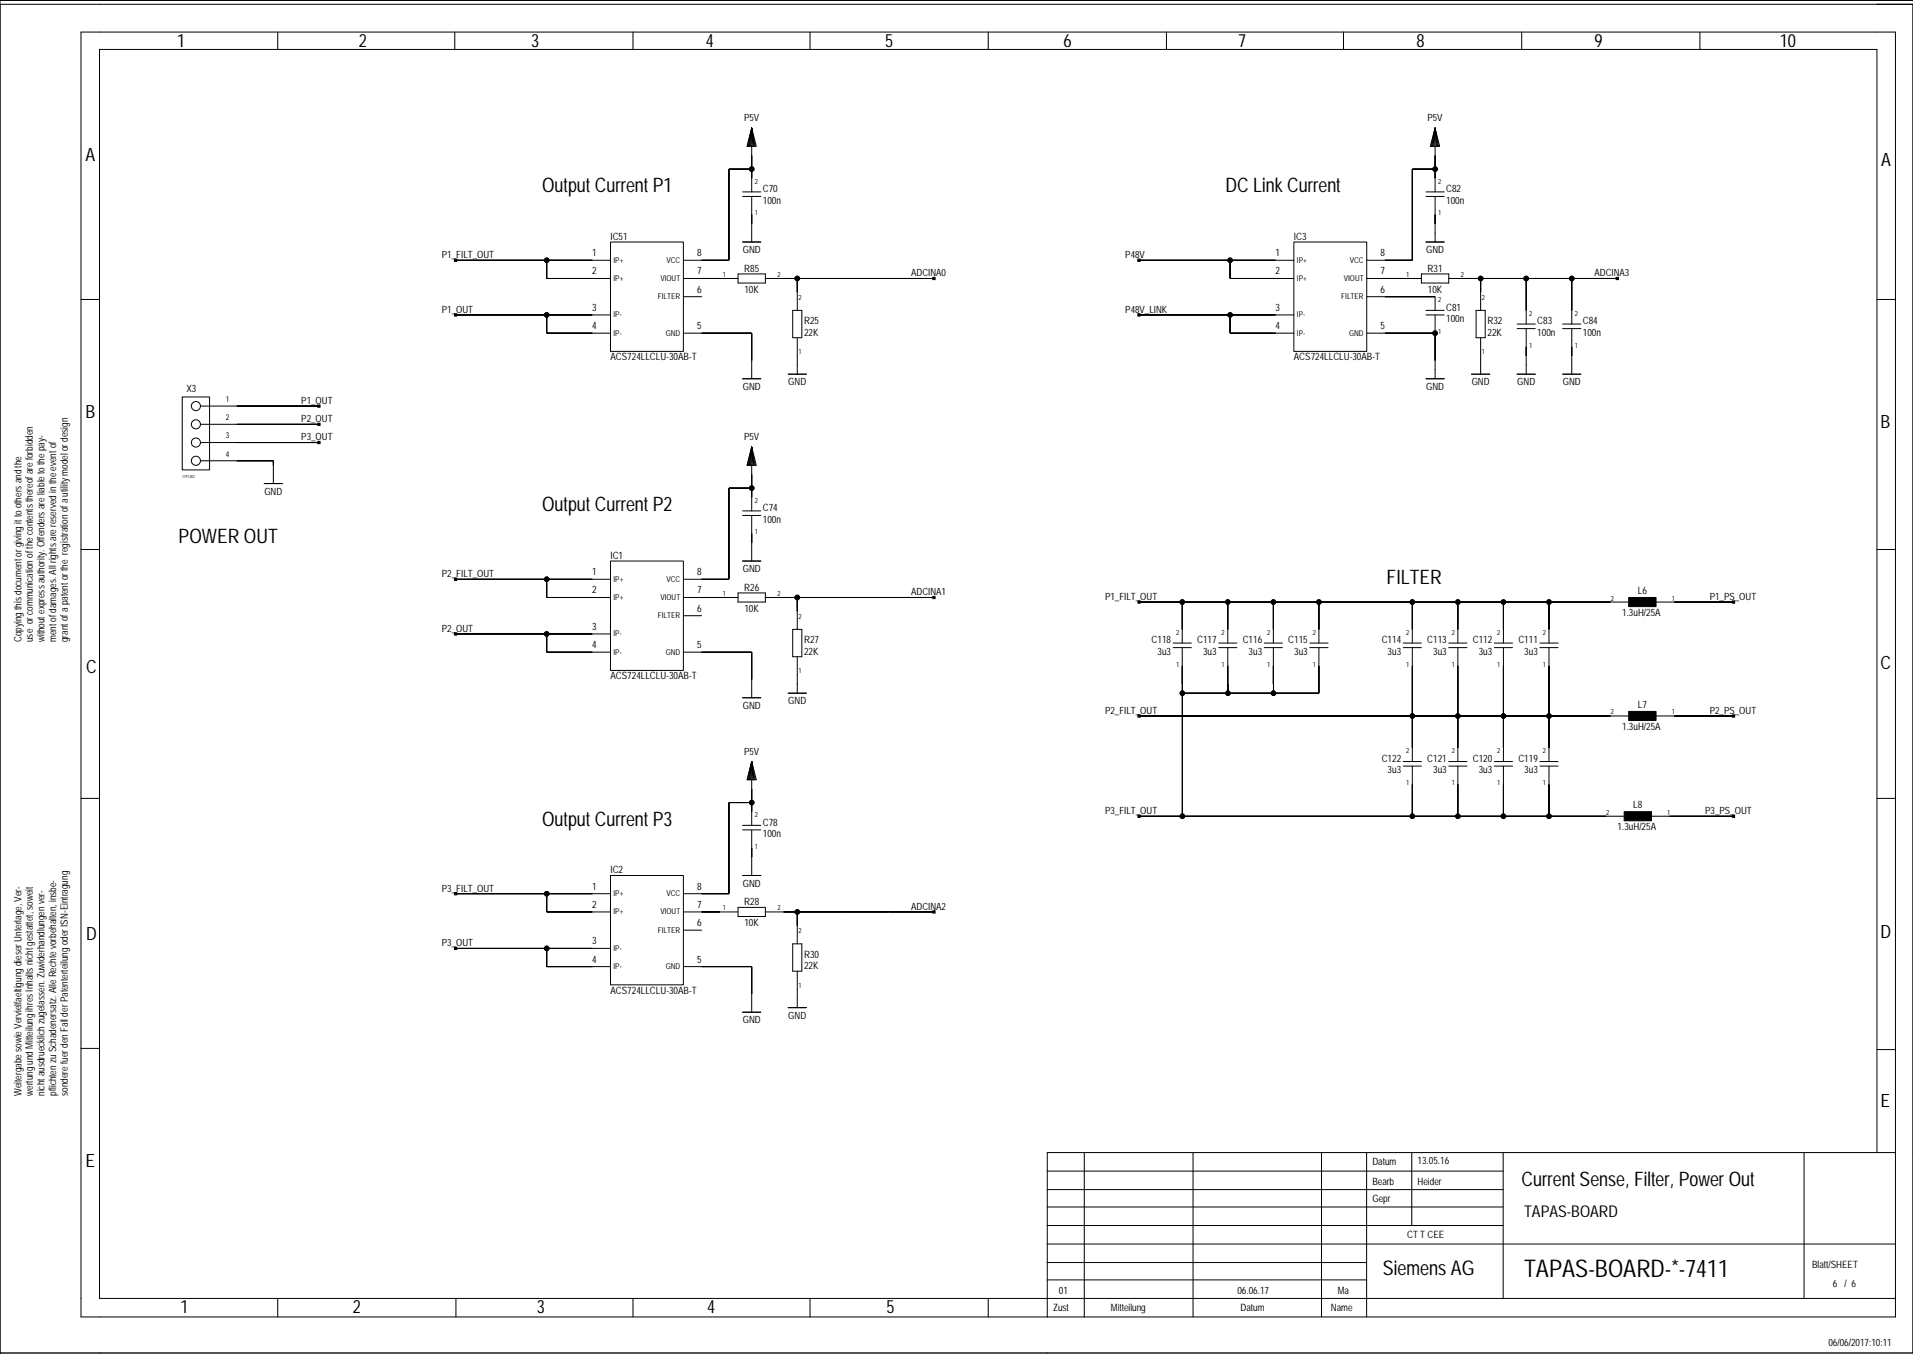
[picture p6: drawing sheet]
<svg xmlns="http://www.w3.org/2000/svg" width="420mm" height="297mm" viewBox="0 0 420 297" stroke-linecap="round" stroke-linejoin="round" font-family="sans-serif">
<g fill="none" stroke="#000" stroke-width=".22">
<path d="M17.8 7h398.2v281.9h-398.2zM60.9 7v3.8M99.8 7v3.8M138.9 7v3.8M177.8 7v3.8M216.9 7v3.8M256 7v3.8M294.8 7v3.8M333.9 7v3.8M373 7v3.8M411.9 .9h7.9v295.9h-419.8v-295.9h419.8M419.9 .1h-419.9v296.9h419.9"/>
<path d="M165 28.1l1 4h-2zM165 37.1h-5v20h-10M165 28.1v14M165 28.1l-1 4M165 28.1l-.8 4M165 28.1l-.5 4M165 28.1l-.3 4M165 28.1l.2 4M165 28.1l.5 4M165 28.1l.7 4M314.9 28.1l1 4h-2zM314.9 37.1h-5v20h-10"/>
<path d="M314.9 28.1v14M314.9 28.1l-1 4M314.9 28.1l-.7 4M314.9 28.1l-.5 4M314.9 28.1l-.2 4M314.9 28.1l.3 4M314.9 28.1l.5 4M314.9 28.1l.8 4M100 57.1h34M120 57.1v4h14M134 53.1h16v24h-16zM163 43.1h4"/>
<path d="M163 42.1h4M163 53.1h4M165 43.1v10M249.9 57.1h34M269.9 57.1v4h14M283.9 53.1h16v24h-16zM312.9 43.1h4M312.9 42.1h4M312.9 53.1h4M314.9 43.1v10M17.8 65.7h4M100 69.1h34"/>
<path d="M120 69.1v4h14M150 61.1h12M150 73.1h15v10M150 65.1h4M162 60.1h6v2h-6zM168 61.1h37M174 68.1h2v6h-2zM175 78.1h.1M175 61.1v7M175 74.1v8M249.9 69.1h34M269.9 69.1v4h14"/>
<path d="M299.9 61.1h12M299.9 73.1h15M299.9 65.1h15v3M311.9 60.1h6v2h-6zM312.9 69.1h4M312.9 68.1h4M314.9 73.1h.1M314.9 69.1v14M317.9 61.1h37M323.9 68.1h2v6h-2zM324.9 78.1h.1M324.9 61.1v7"/>
<path d="M324.9 74.1v8M332.9 72.1h4M332.9 71.1h4M334.9 61.1v10M334.9 72.1v10M342.9 72.1h4M342.9 71.1h4M344.9 61.1v10M344.9 72.1v10M411.9 65.7h4.1M40 87.1h6v16h-6zM44 97.1h26"/>
<path d="M44 93.1h26M44 89.1h26M163 83.1h4M165 98.1l1 4h-2zM165 98.1v14M165 98.1l-1 4M165 98.1l-.8 4M165 98.1l-.5 4M165 98.1l-.3 4M165 98.1l.2 4M165 98.1l.5 4M165 98.1l.7 4"/>
<path d="M173 82.1h4M312.9 83.1h4M322.9 82.1h4M332.9 82.1h4M342.9 82.1h4M44 101.1h16v5M58 106.1h4M163 113.1h4M163 112.1h4M165 113.1v10M165 107.1h-5v20h-10M17.8 120.5h4"/>
<path d="M100 127.1h34M100 139.1h34M120 127.1v4h14M120 139.1v4h14M134 123.1h16v24h-16zM150 131.1h12M150 135.1h4M162 130.1h6v2h-6zM163 123.1h4M168 131.1h37M174 138.1h2v6h-2zM175 131.1v7"/>
<path d="M250 132.1h107.4M259.4 132.1v9M269.4 132.1v9M279.4 132.1v9M289.4 132.1v9M309.9 132.1v9M319.9 132.1v9M329.9 132.1v9M339.9 132.1v9M363.4 132.1h17M411.9 120.5h4.1M150 143.1h15v10"/>
<path d="M163 153.1h4M173 152.1h4M175 148.1h.1M175 144.1v8M250 157.1h107.4M257.4 142.1h4M257.4 141.1h4M259.4 142.1l.1 37M259.4 150.1h.1M267.4 142.1h4M267.4 141.1h4M269.4 142.1l.1 10"/>
<path d="M277.4 142.1h4M277.4 141.1h4M279.4 142.1l.1 10M287.4 142.1h4M287.4 141.1h4M289.4 142.1v10h-29.9M307.9 142.1h4M307.9 141.1h4M309.9 142.1v25M317.9 142.1h4M317.9 141.1h4M319.9 142.1v25"/>
<path d="M327.9 142.1h4M327.9 141.1h4M329.9 142.1v25M337.9 142.1h4M337.9 141.1h4M339.9 142.1v25M363.4 157.1h17M17.8 175.1h4M165 167.1l1 4h-2zM165 167.1v14M165 176.1h-5v20h-10M165 167.1l-1 4"/>
<path d="M165 167.1l-.8 4M165 167.1l-.5 4M165 167.1l-.3 4M165 167.1l.2 4M165 167.1l.5 4M165 167.1l.7 4M250 179.1h106.4M307.9 168.1h4M307.9 167.1h4M309.9 168.1v11M317.9 168.1h4M317.9 167.1h4"/>
<path d="M319.9 168.1v11M327.9 168.1h4M327.9 167.1h4M329.9 168.1v11M337.9 168.1h4M337.9 167.1h4M339.9 168.1v11M362.4 179.1h18M411.9 175.1h4.1M100 196.1h34M120 196.1v4h14M134 192.1h16v24h-16z"/>
<path d="M162 199.1h6v2h-6zM163 182.1h4M163 181.1h4M163 192.1h4M165 182.1v10M100 208.1h34M120 208.1v4h14M150 212.1h15v10M150 200.1h12M150 204.1h4M168 200.1h37M174 207.1h2v6h-2z"/>
<path d="M175 217.1h.1M175 200.1v7M175 213.1v8M17.8 230h4M163 222.1h4M173 221.1h4M411.9 230.3h4.1M229.8 256.9h100.1M237.9 252.9v36M261.8 252.9v36M290 252.9v36M299.9 252.9v36"/>
<path d="M309.8 252.9v16M329.9 252.9v31.9M395.9 252.9v31.9M411.9 252.9v-242.1h-390.1v274h394.2M416 252.9h-186.2v36M229.8 277h70.1M229.8 272.9h186.2M229.8 268.9h100.1M229.8 264.8h100.1M229.8 261h100.1M60.9 284.8v4.1M100.1 284.8v4.1"/>
<path d="M138.9 284.8v4.1M177.8 284.8v4.1M216.9 284.8v4.1M229.8 280.8h70.1"/>
<circle cx="165" cy="37.1" r=".5"/>
<circle cx="314.9" cy="37.1" r=".5"/>
<circle cx="120" cy="57.1" r=".5"/>
<circle cx="269.9" cy="57.1" r=".5"/>
<circle cx="120" cy="69.1" r=".5"/>
<circle cx="175" cy="61.1" r=".5"/>
<circle cx="269.9" cy="69.1" r=".5"/>
<circle cx="314.9" cy="73.1" r=".5"/>
<circle cx="324.9" cy="61.1" r=".5"/>
<circle cx="334.9" cy="61.1" r=".5"/>
<circle cx="344.9" cy="61.1" r=".5"/>
<circle cx="43" cy="89.1" r="1"/>
<circle cx="43" cy="97.1" r="1"/>
<circle cx="43" cy="93.1" r="1"/>
<circle cx="43" cy="101.1" r="1"/>
<circle cx="165" cy="107.1" r=".5"/>
<circle cx="120" cy="127.1" r=".5"/>
<circle cx="120" cy="139.1" r=".5"/>
<circle cx="175" cy="131.1" r=".5"/>
<circle cx="259.4" cy="132.1" r=".5"/>
<circle cx="269.4" cy="132.1" r=".5"/>
<circle cx="279.4" cy="132.1" r=".5"/>
<circle cx="289.4" cy="132.1" r=".5"/>
<circle cx="309.9" cy="132.1" r=".5"/>
<circle cx="319.9" cy="132.1" r=".5"/>
<circle cx="329.9" cy="132.1" r=".5"/>
<circle cx="339.9" cy="132.1" r=".5"/>
<circle cx="259.5" cy="152.1" r=".5"/>
<circle cx="269.5" cy="152.1" r=".5"/>
<circle cx="279.5" cy="152.1" r=".5"/>
<circle cx="309.9" cy="157.1" r=".5"/>
<circle cx="319.9" cy="157.1" r=".5"/>
<circle cx="329.9" cy="157.1" r=".5"/>
<circle cx="339.9" cy="157.1" r=".5"/>
<circle cx="165" cy="176.1" r=".5"/>
<circle cx="259.5" cy="179.1" r=".5"/>
<circle cx="309.9" cy="179.1" r=".5"/>
<circle cx="319.9" cy="179.1" r=".5"/>
<circle cx="329.9" cy="179.1" r=".5"/>
<circle cx="339.9" cy="179.1" r=".5"/>
<circle cx="120" cy="196.1" r=".5"/>
<circle cx="120" cy="208.1" r=".5"/>
<circle cx="175" cy="200.1" r=".5"/>
</g>
<g fill="#000" stroke="#000" stroke-width=".22">
<path d="M160 37.1v20z" fill-rule="evenodd"/>
<path d="M165 34.1v3z" fill-rule="evenodd"/>
<path d="M160 37.1h5z" fill-rule="evenodd"/>
<path d="M165 37.1v2z" fill-rule="evenodd"/>
<path d="M309.9 37.1v20z" fill-rule="evenodd"/>
<path d="M309.9 37.1h5z" fill-rule="evenodd"/>
<path d="M314.9 37.1v2z" fill-rule="evenodd"/>
<path d="M314.9 34.1v3z" fill-rule="evenodd"/>
<path d="M99.7 56.8h.5v.5h-.5z" fill-rule="evenodd"/>
<path d="M120 57.1v4z" fill-rule="evenodd"/>
<path d="M100 57.1h20z" fill-rule="evenodd"/>
<path d="M120 57.1h10z" fill-rule="evenodd"/>
<path d="M154 57.1h6z" fill-rule="evenodd"/>
<path d="M165 47.1v2z" fill-rule="evenodd"/>
<path d="M249.7 56.8h.5v.5h-.5z" fill-rule="evenodd"/>
<path d="M249.9 57.1h20z" fill-rule="evenodd"/>
<path d="M269.9 57.1v4z" fill-rule="evenodd"/>
<path d="M269.9 57.1h10z" fill-rule="evenodd"/>
<path d="M303.9 57.1h6z" fill-rule="evenodd"/>
<path d="M314.9 47.1v2z" fill-rule="evenodd"/>
<path d="M99.7 68.8h.5v.5h-.5z" fill-rule="evenodd"/>
<path d="M120 69.1v4z" fill-rule="evenodd"/>
<path d="M100 69.1h20z" fill-rule="evenodd"/>
<path d="M120 61.1h10z" fill-rule="evenodd"/>
<path d="M120 73.1h10z" fill-rule="evenodd"/>
<path d="M120 69.1h10z" fill-rule="evenodd"/>
<path d="M154 61.1h4z" fill-rule="evenodd"/>
<path d="M154 73.1h11z" fill-rule="evenodd"/>
<path d="M165 73.1v6z" fill-rule="evenodd"/>
<path d="M172 61.1h3z" fill-rule="evenodd"/>
<path d="M175 61.1v3z" fill-rule="evenodd"/>
<path d="M175 61.1h10z" fill-rule="evenodd"/>
<path d="M185 61.1h10z" fill-rule="evenodd"/>
<path d="M204.7 60.8h.5v.5h-.5z" fill-rule="evenodd"/>
<path d="M195 61.1h10z" fill-rule="evenodd"/>
<path d="M249.7 68.8h.5v.5h-.5z" fill-rule="evenodd"/>
<path d="M249.9 69.1h20z" fill-rule="evenodd"/>
<path d="M269.9 69.1v4z" fill-rule="evenodd"/>
<path d="M269.9 61.1h10z" fill-rule="evenodd"/>
<path d="M269.9 73.1h10z" fill-rule="evenodd"/>
<path d="M269.9 69.1h10z" fill-rule="evenodd"/>
<path d="M303.9 61.1h4z" fill-rule="evenodd"/>
<path d="M303.9 65.1h11z" fill-rule="evenodd"/>
<path d="M303.9 73.1h11z" fill-rule="evenodd"/>
<path d="M314.9 73.1v6z" fill-rule="evenodd"/>
<path d="M324.9 61.1v3z" fill-rule="evenodd"/>
<path d="M321.9 61.1h3z" fill-rule="evenodd"/>
<path d="M334.9 61.1v7z" fill-rule="evenodd"/>
<path d="M324.9 61.1h10z" fill-rule="evenodd"/>
<path d="M334.9 76.1v2z" fill-rule="evenodd"/>
<path d="M344.9 61.1v7z" fill-rule="evenodd"/>
<path d="M334.9 61.1h10z" fill-rule="evenodd"/>
<path d="M344.9 76.1v2z" fill-rule="evenodd"/>
<path d="M354.7 60.8h.5v.5h-.5z" fill-rule="evenodd"/>
<path d="M344.9 61.1h10z" fill-rule="evenodd"/>
<path d="M69.7 88.8h.5v.5h-.5z" fill-rule="evenodd"/>
<path d="M69.7 92.8h.5v.5h-.5z" fill-rule="evenodd"/>
<path d="M69.7 96.8h.5v.5h-.5z" fill-rule="evenodd"/>
<path d="M52 89.1h18z" fill-rule="evenodd"/>
<path d="M52 93.1h18z" fill-rule="evenodd"/>
<path d="M52 97.1h18z" fill-rule="evenodd"/>
<path d="M60 101.1v1z" fill-rule="evenodd"/>
<path d="M52 101.1h8z" fill-rule="evenodd"/>
<path d="M160 107.1v20z" fill-rule="evenodd"/>
<path d="M165 117.1v2z" fill-rule="evenodd"/>
<path d="M160 107.1h5z" fill-rule="evenodd"/>
<path d="M165 107.1v2z" fill-rule="evenodd"/>
<path d="M165 104.1v3z" fill-rule="evenodd"/>
<path d="M99.7 126.8h.5v.5h-.5z" fill-rule="evenodd"/>
<path d="M99.7 138.8h.5v.5h-.5z" fill-rule="evenodd"/>
<path d="M100 127.1h20z" fill-rule="evenodd"/>
<path d="M120 127.1v4z" fill-rule="evenodd"/>
<path d="M100 139.1h20z" fill-rule="evenodd"/>
<path d="M120 139.1v4z" fill-rule="evenodd"/>
<path d="M120 131.1h10z" fill-rule="evenodd"/>
<path d="M120 127.1h10z" fill-rule="evenodd"/>
<path d="M120 139.1h10z" fill-rule="evenodd"/>
<path d="M154 131.1h4z" fill-rule="evenodd"/>
<path d="M154 127.1h6z" fill-rule="evenodd"/>
<path d="M175 131.1v3z" fill-rule="evenodd"/>
<path d="M172 131.1h3z" fill-rule="evenodd"/>
<path d="M175 131.1h10z" fill-rule="evenodd"/>
<path d="M185 131.1h10z" fill-rule="evenodd"/>
<path d="M204.7 130.8h.5v.5h-.5z" fill-rule="evenodd"/>
<path d="M195 131.1h10z" fill-rule="evenodd"/>
<path d="M249.7 131.8h.5v.5h-.5z" fill-rule="evenodd"/>
<path d="M259.4 132.1v6z" fill-rule="evenodd"/>
<path d="M250 132.1h9.4z" fill-rule="evenodd"/>
<path d="M269.4 132.1v6z" fill-rule="evenodd"/>
<path d="M259.4 132.1h10z" fill-rule="evenodd"/>
<path d="M279.4 132.1v6z" fill-rule="evenodd"/>
<path d="M269.4 132.1h10z" fill-rule="evenodd"/>
<path d="M279.4 132.1h10z" fill-rule="evenodd"/>
<path d="M289.4 132.1v6z" fill-rule="evenodd"/>
<path d="M309.9 132.1v6z" fill-rule="evenodd"/>
<path d="M289.4 132.1h20.5z" fill-rule="evenodd"/>
<path d="M319.9 132.1v6z" fill-rule="evenodd"/>
<path d="M309.9 132.1h10z" fill-rule="evenodd"/>
<path d="M329.9 132.1h10z" fill-rule="evenodd"/>
<path d="M329.9 132.1v6z" fill-rule="evenodd"/>
<path d="M319.9 132.1h10z" fill-rule="evenodd"/>
<path d="M339.9 132.1v6z" fill-rule="evenodd"/>
<path d="M339.9 132.1h13.5z" fill-rule="evenodd"/>
<path d="M357.4 131.1h6v2h-6z" fill-rule="evenodd"/>
<path d="M380.2 131.8h.5v.5h-.5z" fill-rule="evenodd"/>
<path d="M367.4 132.1h13z" fill-rule="evenodd"/>
<path d="M120 143.1h10z" fill-rule="evenodd"/>
<path d="M154 143.1h11z" fill-rule="evenodd"/>
<path d="M165 143.1v6z" fill-rule="evenodd"/>
<path d="M249.7 156.8h.5v.5h-.5z" fill-rule="evenodd"/>
<path d="M259.4 146.1v4z" fill-rule="evenodd"/>
<path d="M259.5 150.1v2z" fill-rule="evenodd"/>
<path d="M259.5 152.1v27z" fill-rule="evenodd"/>
<path d="M269.4 146.1v4z" fill-rule="evenodd"/>
<path d="M259.5 152.1h10z" fill-rule="evenodd"/>
<path d="M269.5 150.1v2z" fill-rule="evenodd"/>
<path d="M279.4 146.1v4z" fill-rule="evenodd"/>
<path d="M279.5 150.1v2z" fill-rule="evenodd"/>
<path d="M269.5 152.1h10z" fill-rule="evenodd"/>
<path d="M289.4 146.1v6z" fill-rule="evenodd"/>
<path d="M279.5 152.1h9.9z" fill-rule="evenodd"/>
<path d="M309.9 157.1v7z" fill-rule="evenodd"/>
<path d="M309.9 146.1v11z" fill-rule="evenodd"/>
<path d="M250 157.1h59.9z" fill-rule="evenodd"/>
<path d="M319.9 157.1v7z" fill-rule="evenodd"/>
<path d="M319.9 146.1v11z" fill-rule="evenodd"/>
<path d="M309.9 157.1h10z" fill-rule="evenodd"/>
<path d="M329.9 157.1v7z" fill-rule="evenodd"/>
<path d="M329.9 146.1v11z" fill-rule="evenodd"/>
<path d="M319.9 157.1h10z" fill-rule="evenodd"/>
<path d="M339.9 157.1v7z" fill-rule="evenodd"/>
<path d="M329.9 157.1h10z" fill-rule="evenodd"/>
<path d="M339.9 146.1v11z" fill-rule="evenodd"/>
<path d="M339.9 157.1h13.5z" fill-rule="evenodd"/>
<path d="M357.4 156.1h6v2h-6z" fill-rule="evenodd"/>
<path d="M380.2 156.8h.5v.5h-.5z" fill-rule="evenodd"/>
<path d="M367.4 157.1h13z" fill-rule="evenodd"/>
<path d="M160 176.1v20z" fill-rule="evenodd"/>
<path d="M165 173.1v3z" fill-rule="evenodd"/>
<path d="M160 176.1h5z" fill-rule="evenodd"/>
<path d="M165 176.1v2z" fill-rule="evenodd"/>
<path d="M249.7 178.8h.5v.5h-.5z" fill-rule="evenodd"/>
<path d="M250 179.1h9.5z" fill-rule="evenodd"/>
<path d="M309.9 172.1v7z" fill-rule="evenodd"/>
<path d="M259.5 179.1h50.4z" fill-rule="evenodd"/>
<path d="M319.9 172.1v7z" fill-rule="evenodd"/>
<path d="M309.9 179.1h10z" fill-rule="evenodd"/>
<path d="M329.9 172.1v7z" fill-rule="evenodd"/>
<path d="M319.9 179.1h10z" fill-rule="evenodd"/>
<path d="M339.9 172.1v7z" fill-rule="evenodd"/>
<path d="M329.9 179.1h10z" fill-rule="evenodd"/>
<path d="M339.9 179.1h12.5z" fill-rule="evenodd"/>
<path d="M380.2 178.8h.5v.5h-.5z" fill-rule="evenodd"/>
<path d="M366.4 179.1h14z" fill-rule="evenodd"/>
<path d="M99.7 195.8h.5v.5h-.5z" fill-rule="evenodd"/>
<path d="M120 196.1v4z" fill-rule="evenodd"/>
<path d="M100 196.1h20z" fill-rule="evenodd"/>
<path d="M120 196.1h10z" fill-rule="evenodd"/>
<path d="M154 196.1h6z" fill-rule="evenodd"/>
<path d="M165 186.1v2z" fill-rule="evenodd"/>
<path d="M356.4 178.1h6v2h-6z" fill-rule="evenodd"/>
<path d="M99.7 207.8h.5v.5h-.5z" fill-rule="evenodd"/>
<path d="M120 208.1v4z" fill-rule="evenodd"/>
<path d="M100 208.1h20z" fill-rule="evenodd"/>
<path d="M120 200.1h10z" fill-rule="evenodd"/>
<path d="M120 212.1h10z" fill-rule="evenodd"/>
<path d="M120 208.1h10z" fill-rule="evenodd"/>
<path d="M154 200.1h4z" fill-rule="evenodd"/>
<path d="M154 212.1h11z" fill-rule="evenodd"/>
<path d="M165 212.1v6z" fill-rule="evenodd"/>
<path d="M172 200.1h3z" fill-rule="evenodd"/>
<path d="M175 200.1v3z" fill-rule="evenodd"/>
<path d="M175 200.1h10z" fill-rule="evenodd"/>
<path d="M185 200.1h10z" fill-rule="evenodd"/>
<path d="M204.7 199.8h.5v.5h-.5z" fill-rule="evenodd"/>
<path d="M195 200.1h10z" fill-rule="evenodd"/>
<circle cx="165" cy="37.1" r=".5"/>
<circle cx="314.9" cy="37.1" r=".5"/>
<circle cx="120" cy="57.1" r=".5"/>
<circle cx="269.9" cy="57.1" r=".5"/>
<circle cx="120" cy="69.1" r=".5"/>
<circle cx="175" cy="61.1" r=".5"/>
<circle cx="269.9" cy="69.1" r=".5"/>
<circle cx="314.9" cy="73.1" r=".5"/>
<circle cx="324.9" cy="61.1" r=".5"/>
<circle cx="334.9" cy="61.1" r=".5"/>
<circle cx="344.9" cy="61.1" r=".5"/>
<circle cx="165" cy="107.1" r=".5"/>
<circle cx="120" cy="127.1" r=".5"/>
<circle cx="120" cy="139.1" r=".5"/>
<circle cx="175" cy="131.1" r=".5"/>
<circle cx="259.4" cy="132.1" r=".5"/>
<circle cx="269.4" cy="132.1" r=".5"/>
<circle cx="279.4" cy="132.1" r=".5"/>
<circle cx="289.4" cy="132.1" r=".5"/>
<circle cx="309.9" cy="132.1" r=".5"/>
<circle cx="319.9" cy="132.1" r=".5"/>
<circle cx="329.9" cy="132.1" r=".5"/>
<circle cx="339.9" cy="132.1" r=".5"/>
<circle cx="259.5" cy="152.1" r=".5"/>
<circle cx="269.5" cy="152.1" r=".5"/>
<circle cx="279.5" cy="152.1" r=".5"/>
<circle cx="309.9" cy="157.1" r=".5"/>
<circle cx="319.9" cy="157.1" r=".5"/>
<circle cx="329.9" cy="157.1" r=".5"/>
<circle cx="339.9" cy="157.1" r=".5"/>
<circle cx="165" cy="176.1" r=".5"/>
<circle cx="259.5" cy="179.1" r=".5"/>
<circle cx="309.9" cy="179.1" r=".5"/>
<circle cx="319.9" cy="179.1" r=".5"/>
<circle cx="329.9" cy="179.1" r=".5"/>
<circle cx="339.9" cy="179.1" r=".5"/>
<circle cx="120" cy="196.1" r=".5"/>
<circle cx="120" cy="208.1" r=".5"/>
<circle cx="175" cy="200.1" r=".5"/>
</g>
<text font-size="5.4" x="334.4" y="280.1">TAPAS-BOARD-*-7411</text>
<text font-size="4.5" x="303.5" y="279.8">Siemens AG</text>
<g font-size="4.4">
<text x="119" y="42.1">Output Current P1</text>
<text x="268.9" y="42.1">DC Link Current</text>
<text x="119" y="112.1">Output Current P2</text>
<text x="39.2" y="119.1">POWER OUT</text>
<text x="304.3" y="128.1">FILTER</text>
<text x="119" y="181.1">Output Current P3</text>
<text x="333.9" y="260.1">Current Sense, Filter, Power Out</text>
</g>
<g font-size="4">
<text x="38.9" y="10.3">1</text>
<text x="78.7" y="10.3">2</text>
<text x="116.6" y="10.3">3</text>
<text x="154.9" y="10.3">4</text>
<text x="194.3" y="10.3">5</text>
<text x="233.4" y="10.3">6</text>
<text x="271.7" y="10.3">7</text>
<text x="310.8" y="10.3">8</text>
<text x="349.9" y="10.3">9</text>
<text x="390.6" y="10.3">10</text>
<text x="18.7" y="35.4">A</text>
<text x="412.8" y="36.4">A</text>
<text x="18.7" y="91.8">B</text>
<text x="412.7" y="93.8">B</text>
<text x="18.9" y="147.6">C</text>
<text x="412.7" y="146.9">C</text>
<text x="18.9" y="206.3">D</text>
<text x="412.7" y="205.8">D</text>
<text x="412.7" y="242.9">E</text>
<text x="18.7" y="256.1">E</text>
<text x="39.6" y="288.1">1</text>
<text x="77.5" y="288.1">2</text>
<text x="117.8" y="288.1">3</text>
<text x="155.2" y="288.1">4</text>
<text x="194.5" y="288.1">5</text>
</g>
<text font-size="3.6" x="334.4" y="267.1">TAPAS-BOARD</text>
<g font-size="2.2">
<text x="163.3" y="26.6">P5V</text>
<text x="313.3" y="26.6">P5V</text>
<text x="167.4" y="42.1">C70</text>
<text x="167.4" y="44.6">100n</text>
<text x="317.4" y="42.1">C82</text>
<text x="317.4" y="44.6">100n</text>
<text x="134" y="52.6">IC51</text>
<text x="283.9" y="52.6">IC3</text>
<text x="97" y="56.6">P1_FILT_OUT</text>
<text x="130" y="56.2">1</text>
<text x="153" y="56.2">8</text>
<text x="163" y="55.5">GND</text>
<text x="163.3" y="59.6">R85</text>
<text x="246.9" y="56.6">P48V</text>
<text x="279.9" y="56.2">1</text>
<text x="302.9" y="56.2">8</text>
<text x="313" y="55.5">GND</text>
<text x="313.3" y="59.6">R31</text>
<text x="130" y="60.2">2</text>
<text x="153" y="60.2">7</text>
<text x="153" y="64.2">6</text>
<text x="163.4" y="64.2">10K</text>
<text x="200" y="60.6">ADCINA0</text>
<text x="279.9" y="60.2">2</text>
<text x="302.9" y="60.2">7</text>
<text x="302.9" y="64.2">6</text>
<text x="313.3" y="64.2">10K</text>
<text x="349.9" y="60.6">ADCINA3</text>
<text x="97" y="68.6">P1_OUT</text>
<text x="130" y="68.2">3</text>
<text x="176.5" y="71.1">R25</text>
<text x="246.9" y="68.6">P48V_LINK</text>
<text x="279.9" y="68.2">3</text>
<text x="317.4" y="68.1">C81</text>
<text x="317.4" y="70.6">100n</text>
<text x="326.4" y="71.1">R32</text>
<text x="337.4" y="71.1">C83</text>
<text x="347.4" y="71.1">C84</text>
<text x="130" y="72.2">4</text>
<text x="153" y="72.2">5</text>
<text x="176.5" y="73.6">22K</text>
<text x="279.9" y="72.2">4</text>
<text x="302.9" y="72.2">5</text>
<text x="326.4" y="73.6">22K</text>
<text x="337.4" y="73.6">100n</text>
<text x="347.4" y="73.6">100n</text>
<text x="134" y="79.1">ACS724LLCLU-30AB-T</text>
<text x="283.9" y="79.1">ACS724LLCLU-30AB-T</text>
<text x="40.9" y="86.1">X3</text>
<text x="66.1" y="88.6">P1_OUT</text>
<text x="163" y="85.5">GND</text>
<text x="173" y="84.5">GND</text>
<text x="313" y="85.5">GND</text>
<text x="323" y="84.5">GND</text>
<text x="333" y="84.5">GND</text>
<text x="343" y="84.5">GND</text>
<text x="66.1" y="92.6">P2_OUT</text>
<text x="66.1" y="96.6">P3_OUT</text>
<text x="163.3" y="96.6">P5V</text>
<text x="58" y="108.5">GND</text>
<text x="167.4" y="112.1">C74</text>
<text x="167.4" y="114.6">100n</text>
<text x="134" y="122.6">IC1</text>
<text x="163" y="125.5">GND</text>
<text x="97" y="126.6">P2_FILT_OUT</text>
<text x="130" y="126.2">1</text>
<text x="130" y="130.2">2</text>
<text x="153" y="126.2">8</text>
<text x="153" y="130.2">7</text>
<text x="163.3" y="129.6">R26</text>
<text x="200" y="130.6">ADCINA1</text>
<text x="242.5" y="131.6">P1_FILT_OUT</text>
<text x="359.4" y="130.3">L6</text>
<text x="375.2" y="131.6">P1_PS_OUT</text>
<text x="153" y="134.2">6</text>
<text x="163.4" y="134.2">10K</text>
<text x="356" y="135.1">1.3uH/25A</text>
<text x="4.7" y="140.9" transform="rotate(-90 4.7 140.9)">Copying this document or giving it to others and the</text>
<text x="7.2" y="140.9" transform="rotate(-90 7.2 140.9)">use or communication of the contents thereof are forbidden</text>
<text x="9.8" y="140.9" transform="rotate(-90 9.8 140.9)">without express authority. Offenders are liable to the pay-</text>
<text x="12.3" y="140.9" transform="rotate(-90 12.3 140.9)">ment of damages. All rights are reserved in the event of</text>
<text x="14.9" y="140.9" transform="rotate(-90 14.9 140.9)">grant of a patent or the registration of a utility model or design</text>
<text x="97" y="138.6">P2_OUT</text>
<text x="130" y="138.2">3</text>
<text x="130" y="142.2">4</text>
<text x="153" y="142.2">5</text>
<text x="176.5" y="141.1">R27</text>
<text x="176.5" y="143.6">22K</text>
<text x="252.7" y="141.1">C118</text>
<text x="254" y="143.6">3u3</text>
<text x="262.7" y="141.1">C117</text>
<text x="264" y="143.6">3u3</text>
<text x="272.7" y="141.1">C116</text>
<text x="274" y="143.6">3u3</text>
<text x="282.7" y="141.1">C115</text>
<text x="284" y="143.6">3u3</text>
<text x="303.2" y="141.1">C114</text>
<text x="304.5" y="143.6">3u3</text>
<text x="313.2" y="141.1">C113</text>
<text x="314.5" y="143.6">3u3</text>
<text x="323.2" y="141.1">C112</text>
<text x="324.5" y="143.6">3u3</text>
<text x="333.2" y="141.1">C111</text>
<text x="334.5" y="143.6">3u3</text>
<text x="134" y="149">ACS724LLCLU-30AB-T</text>
<text x="163" y="155.5">GND</text>
<text x="173" y="154.5">GND</text>
<text x="359.4" y="155.3">L7</text>
<text x="242.5" y="156.6">P2_FILT_OUT</text>
<text x="356" y="160.1">1.3uH/25A</text>
<text x="375.2" y="156.6">P2_PS_OUT</text>
<text x="163.3" y="165.6">P5V</text>
<text x="303.2" y="167.1">C122</text>
<text x="313.2" y="167.1">C121</text>
<text x="323.2" y="167.1">C120</text>
<text x="333.2" y="167.1">C119</text>
<text x="304.5" y="169.6">3u3</text>
<text x="314.5" y="169.6">3u3</text>
<text x="324.5" y="169.6">3u3</text>
<text x="334.5" y="169.6">3u3</text>
<text x="242.5" y="178.6">P3_FILT_OUT</text>
<text x="358.4" y="177.3">L8</text>
<text x="374.2" y="178.6">P3_PS_OUT</text>
<text x="167.4" y="181.1">C78</text>
<text x="167.4" y="183.6">100n</text>
<text x="355" y="182.1">1.3uH/25A</text>
<text x="134" y="191.6">IC2</text>
<text x="97" y="195.6">P3_FILT_OUT</text>
<text x="130" y="195.2">1</text>
<text x="153" y="195.2">8</text>
<text x="163" y="194.5">GND</text>
<text x="130" y="199.2">2</text>
<text x="153" y="199.2">7</text>
<text x="153" y="203.2">6</text>
<text x="163.3" y="198.6">R28</text>
<text x="163.4" y="203.2">10K</text>
<text x="200" y="199.6">ADCINA2</text>
<text x="97" y="207.6">P3_OUT</text>
<text x="130" y="207.2">3</text>
<text x="130" y="211.2">4</text>
<text x="153" y="211.2">5</text>
<text x="176.5" y="210.1">R30</text>
<text x="176.5" y="212.6">22K</text>
<text x="134" y="218">ACS724LLCLU-30AB-T</text>
<text x="163" y="224.5">GND</text>
<text x="173" y="223.5">GND</text>
<text x="4.7" y="240.4" transform="rotate(-90 4.7 240.4)">Weitergabe sowie Vervielfaeltigung dieser Unterlage, Ver-</text>
<text x="7.2" y="240.4" transform="rotate(-90 7.2 240.4)">wertung und Mitteilung ihres Inhalts nicht gestattet, soweit</text>
<text x="9.8" y="240.4" transform="rotate(-90 9.8 240.4)">nicht ausdruecklich zugelassen. Zuwiderhandlungen ver-</text>
<text x="12.3" y="240.4" transform="rotate(-90 12.3 240.4)">pflichten zu Schadenersatz. Alle Rechte vorbehalten, insbe-</text>
<text x="14.9" y="240.4" transform="rotate(-90 14.9 240.4)">sondere fuer den Fall der Patenterteilung oder ISN-Eintragung</text>
<text x="301.2" y="255.5">Datum</text>
<text x="311.1" y="255.3">13.05.16</text>
<text x="301.2" y="259.9">Bearb</text>
<text x="301.2" y="263.7">Gepr</text>
<text x="311.1" y="260">Heider</text>
<text x="308.8" y="271.5">CT T CEE</text>
<text x="397.7" y="278.3">Blatt/SHEET</text>
<text x="231.1" y="287.5">Zust</text>
<text x="232.4" y="284">01</text>
<text x="243.8" y="287.5">Mitteilung</text>
<text x="271.5" y="284">06.06.17</text>
<text x="272.2" y="287.5">Datum</text>
<text x="292" y="287.5">Name</text>
<text x="293.6" y="284">Ma</text>
<text x="402.2" y="282.3">6 / 6</text>
<text x="401.2" y="295.2">06/06/2017:10:11</text>
</g>
<g font-size="1.8">
<text x="134.6" y="57.6">IP+</text>
<text x="146.3" y="57.6">VCC</text>
<text x="284.6" y="57.6">IP+</text>
<text x="296.2" y="57.6">VCC</text>
<text x="134.6" y="61.6">IP+</text>
<text x="144.4" y="65.6">FILTER</text>
<text x="144.9" y="61.6">VIOUT</text>
<text x="284.6" y="61.6">IP+</text>
<text x="294.3" y="65.6">FILTER</text>
<text x="294.9" y="61.6">VIOUT</text>
<text x="134.6" y="69.6">IP-</text>
<text x="284.6" y="69.6">IP-</text>
<text x="134.6" y="73.6">IP-</text>
<text x="146.1" y="73.6">GND</text>
<text x="284.6" y="73.6">IP-</text>
<text x="296.1" y="73.6">GND</text>
<text x="49.6" y="88.2">1</text>
<text x="49.6" y="92.2">2</text>
<text x="49.6" y="100.2">4</text>
<text x="49.6" y="96.2">3</text>
<text x="134.6" y="127.6">IP+</text>
<text x="134.6" y="131.6">IP+</text>
<text x="144.9" y="131.6">VIOUT</text>
<text x="146.3" y="127.6">VCC</text>
<text x="144.4" y="135.6">FILTER</text>
<text x="134.6" y="139.6">IP-</text>
<text x="134.6" y="143.6">IP-</text>
<text x="146.1" y="143.6">GND</text>
<text x="134.6" y="196.6">IP+</text>
<text x="146.3" y="196.6">VCC</text>
<text x="134.6" y="200.6">IP+</text>
<text x="144.9" y="200.6">VIOUT</text>
<text x="134.6" y="208.6">IP-</text>
<text x="144.4" y="204.6">FILTER</text>
<text x="134.6" y="212.6">IP-</text>
<text x="146.1" y="212.6">GND</text>
</g>
<g font-size="1.6">
<text x="165.6" y="40.3">2</text>
<text x="315.6" y="40.3">2</text>
<text x="165.6" y="47.3">1</text>
<text x="315.6" y="47.3">1</text>
<text x="158.6" y="60.8">1</text>
<text x="170.6" y="60.8">2</text>
<text x="175.2" y="65.8">2</text>
<text x="308.6" y="60.8">1</text>
<text x="320.6" y="60.8">2</text>
<text x="325.2" y="65.8">2</text>
<text x="315.6" y="66.3">2</text>
<text x="335.6" y="69.3">2</text>
<text x="345.6" y="69.3">2</text>
<text x="175.2" y="77.8">1</text>
<text x="315.6" y="73.3">1</text>
<text x="325.2" y="77.8">1</text>
<text x="335.6" y="76.3">1</text>
<text x="345.6" y="76.3">1</text>
<text x="165.6" y="110.2">2</text>
<text x="165.6" y="117.2">1</text>
<text x="158.6" y="130.7">1</text>
<text x="170.6" y="130.7">2</text>
<text x="353.5" y="131.7">2</text>
<text x="366.9" y="131.7">1</text>
<text x="175.2" y="135.7">2</text>
<text x="258.1" y="139.2">2</text>
<text x="268.1" y="139.2">2</text>
<text x="278.1" y="139.2">2</text>
<text x="288.1" y="139.2">2</text>
<text x="308.6" y="139.2">2</text>
<text x="318.6" y="139.2">2</text>
<text x="328.6" y="139.2">2</text>
<text x="338.6" y="139.2">2</text>
<text x="175.2" y="147.7">1</text>
<text x="258.1" y="146.2">1</text>
<text x="268.1" y="146.2">1</text>
<text x="278.1" y="146.2">1</text>
<text x="288.1" y="146.2">1</text>
<text x="308.6" y="146.2">1</text>
<text x="318.6" y="146.2">1</text>
<text x="328.6" y="146.2">1</text>
<text x="338.6" y="146.2">1</text>
<text x="353.5" y="156.7">2</text>
<text x="366.9" y="156.7">1</text>
<text x="308.6" y="165.2">2</text>
<text x="318.6" y="165.2">2</text>
<text x="328.6" y="165.2">2</text>
<text x="338.6" y="165.2">2</text>
<text x="308.6" y="172.2">1</text>
<text x="318.6" y="172.2">1</text>
<text x="328.6" y="172.2">1</text>
<text x="338.6" y="172.2">1</text>
<text x="165.6" y="179.2">2</text>
<text x="352.5" y="178.7">2</text>
<text x="365.9" y="178.7">1</text>
<text x="165.6" y="186.2">1</text>
<text x="158.6" y="199.7">1</text>
<text x="170.6" y="199.7">2</text>
<text x="175.2" y="204.7">2</text>
<text x="175.2" y="216.7">1</text>
</g>
<text font-size=".9" x="40" y="104.9">1791282</text>
</svg>
